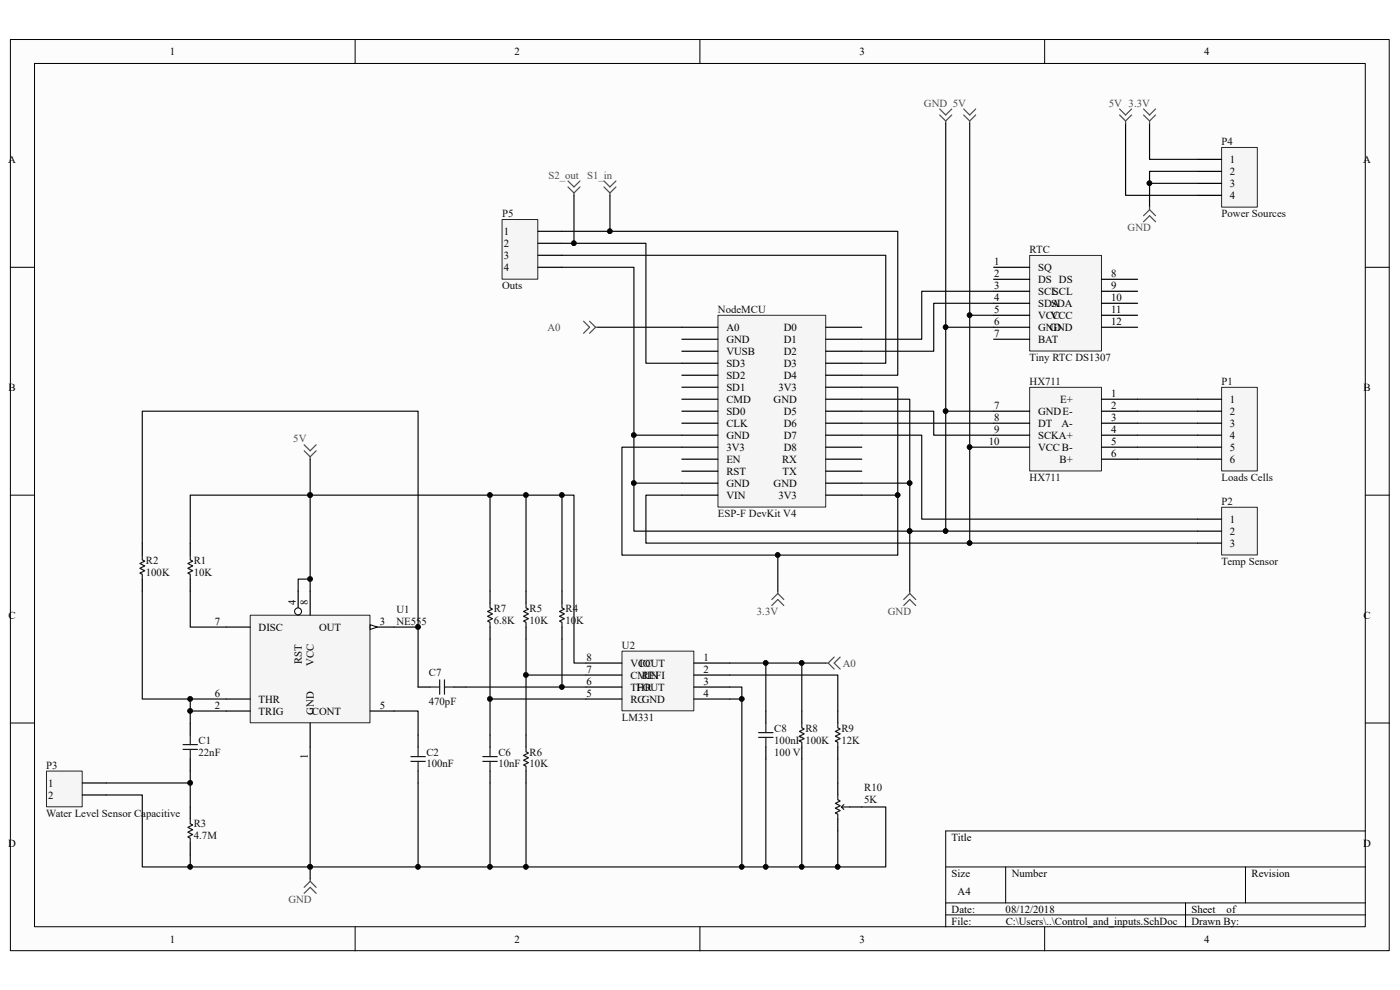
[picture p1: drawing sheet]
<svg xmlns="http://www.w3.org/2000/svg" width="297mm" height="210mm" viewBox="0 0 297 210" stroke-linecap="round" stroke-linejoin="round" font-family="sans-serif">
<path d="M2.2 8.4h292.5v193.3h-292.5z" fill="#fcfcfc"/>
<path d="M2.2 8.4h292.5v193.3h-292.5z" fill="none" stroke="#000" stroke-width=".21"/>
<path d="M7.4 13.5h282.2v183.1h-282.2z" fill="#fcfcfc"/>
<g fill="none" stroke="#000" stroke-width=".21">
<path d="M7.3 13.5h282.3v183.1h-282.3zM75.3 8.4v5.1M148.5 8.4v5.1M221.6 8.4v5.1M2.2 56.7h5.1M289.7 56.7h5.1M2.2 105h5.1M289.7 105h5.1M2.2 153.4h5.1M289.7 153.4h5.1M289.7 176.3h-89.1v20.3M75.3 196.6v5.1"/>
<path d="M148.5 196.6v5.1M200.6 183.9h89.1M200.6 191.5h89.1M200.6 194.1h89.1M213.4 183.9v7.6M221.6 196.6v5.1M251.5 191.5v5.1M264.2 183.9v7.6"/>
</g>
<path d="M152.4 66.9h22.8v40.7h-22.8z" fill="#f5f5f5"/>
<path d="M152.3 66.9h22.9v40.7h-22.9z" fill="none" stroke="#262626" stroke-width=".21"/>
<g fill="none" stroke="#000" stroke-width=".25">
<path d="M144.7 79.6h7.6M144.7 77.1h7.6M144.7 74.5h7.6M144.7 72h7.6M144.7 69.4h7.6M175.2 79.6h7.6M175.2 77.1h7.6M175.2 74.5h7.6M175.2 72h7.6M175.2 69.4h7.6M144.7 100h7.6M144.7 97.4h7.6"/>
<path d="M144.7 94.9h7.6M144.7 92.3h7.6M144.7 89.8h7.6M144.7 87.2h7.6M144.7 84.7h7.6M144.7 82.1h7.6M175.2 100h7.6M175.2 97.4h7.6M175.2 94.9h7.6M175.2 92.3h7.6M175.2 89.8h7.6M175.2 87.2h7.6"/>
<path d="M175.2 84.7h7.6M175.2 82.1h7.6M144.7 105h7.6M144.7 102.5h7.6M175.2 105h7.6M175.2 102.5h7.6"/>
</g>
<path d="M182.8 87.2h15.3v5.1h12.7M182.8 89.8h28" fill="none" stroke="#0e0e0e" stroke-width=".25"/>
<path d="M218.5 82.2h15.2v17.7h-15.2z" fill="#f5f5f5"/>
<path d="M218.4 82.2h15.3v17.7h-15.3z" fill="none" stroke="#262626" stroke-width=".21"/>
<path d="M210.8 87.2h7.6M210.8 89.8h7.6M210.8 92.3h7.6M210.8 94.9h7.6M233.7 84.7h7.6M233.7 87.2h7.6M233.7 89.8h7.6M233.7 92.3h7.6M233.7 94.9h7.6M233.7 97.4h7.6" fill="none" stroke="#000" stroke-width=".25"/>
<path d="M218.5 54.2h15.2v20.3h-15.2z" fill="#f5f5f5"/>
<path d="M218.4 54.2h15.3v20.3h-15.3z" fill="none" stroke="#262626" stroke-width=".21"/>
<path d="M210.8 56.7h7.6M210.8 59.2h7.6M233.7 59.2h7.6M210.8 61.8h7.6M210.8 64.3h7.6M210.8 66.9h7.6M210.8 69.4h7.6M210.8 72h7.6M233.7 61.8h7.6M233.7 64.3h7.6M233.7 66.9h7.6M233.7 69.4h7.6" fill="none" stroke="#000" stroke-width=".25"/>
<path d="M210.8 61.8h-15.3v10.2h-12.7M210.8 64.3h-12.7v10.2h-15.3" fill="none" stroke="#0e0e0e" stroke-width=".25"/>
<path d="M259.2 82.2h7.5v17.7h-7.5z" fill="#f5f5f5"/>
<path d="M259.2 82.2h7.5v17.7h-7.5z" fill="none" stroke="#262626" stroke-width=".21"/>
<path d="M254.1 84.7h5M254.1 87.2h5M254.1 89.8h5M254.1 92.3h5M254.1 94.9h5M254.1 97.4h5" fill="none" stroke="#000" stroke-width=".25"/>
<path d="M259.2 107.7h7.5v10h-7.5z" fill="#f5f5f5"/>
<path d="M259.2 107.6h7.5v10.1h-7.5z" fill="none" stroke="#262626" stroke-width=".21"/>
<path d="M254.1 110.1h5M254.1 112.7h5M254.1 115.2h5" fill="none" stroke="#000" stroke-width=".25"/>
<path d="M182.8 92.3h12.7v17.8h58.6M241.3 84.7h12.8M241.3 87.2h12.8M241.3 89.8h12.8M241.3 92.3h12.8M241.3 94.9h12.8M241.3 97.4h12.8" fill="none" stroke="#0e0e0e" stroke-width=".25"/>
<path d="M259.2 31.3h7.5v12.6h-7.5z" fill="#f5f5f5"/>
<path d="M259.2 31.3h7.5v12.6h-7.5z" fill="none" stroke="#262626" stroke-width=".21"/>
<path d="M254.1 33.8h5M254.1 36.4h5M254.1 38.9h5M254.1 41.4h5" fill="none" stroke="#000" stroke-width=".25"/>
<path d="M238.8 26.2v15.2h15.3M243.9 26.2v7.6h10.2M243.9 38.9h10.2M254.1 36.4h-10.2v7.6M119.2 54.2h68.7v22.9h-5.1M119.2 56.7h15.3v35.6M200.6 69.4h10.2M144.7 92.3h-10.2v10.2M144.7 102.5h-10.2v10.2h58.5v12.7" fill="none" stroke="#0e0e0e" stroke-width=".25"/>
<g fill="#0e0e0e" stroke="#0e0e0e" stroke-width=".21">
<circle cx="243.9" cy="38.9" r=".48"/>
<circle cx="193" cy="112.6" r=".48"/>
<circle cx="200.6" cy="69.4" r=".48"/>
<circle cx="134.5" cy="102.5" r=".48"/>
<circle cx="134.5" cy="92.3" r=".48"/>
</g>
<g fill="none" stroke="#4c4c4c" stroke-width=".25">
<path d="M120.5 38.4l1.3 1.3 1.2-1.3M120.5 39.7l1.3 1.2M123 39.7l-1.2 1.2M128.1 38.4l1.3 1.3 1.3-1.3M128.1 39.7l1.3 1.2M130.7 39.7l-1.3 1.2M199.4 23.1l1.2 1.3 1.3-1.3M199.4 24.4l1.2 1.3M200.6 25.7v.5M201.9 24.4l-1.3 1.3M204.4 23.1l1.3 1.3 1.3-1.3M204.4 24.4l1.3 1.3"/>
<path d="M205.7 25.7v.5M207 24.4l-1.3 1.3M237.5 23.1l1.3 1.3 1.3-1.3M237.5 24.4l1.3 1.3M238.8 25.7v.5M240.1 24.4l-1.3 1.3M242.6 23.1l1.3 1.3 1.3-1.3M242.6 24.4l1.3 1.3M243.9 25.7v.5M245.2 24.4l-1.3 1.3M121.8 40.9v.5M129.4 40.9v.5"/>
<path d="M242.6 47l1.3-1.2 1.3 1.2M243.9 44v.5M243.9 44.5l-1.3 1.3M243.9 44.5l1.3 1.3M191.7 128.4l1.3-1.2 1.3 1.2M193 125.9l-1.3 1.3M193 125.9l1.3 1.3M193 125.4v.5"/>
</g>
<path d="M53.1 130.6h25.4v22.7h-25.4z" fill="#f5f5f5"/>
<path d="M53.1 130.5h25.4v22.8h-25.4z" fill="none" stroke="#262626" stroke-width=".21"/>
<path d="M78.5 133h5.1M48 150.8h5.1" fill="none" stroke="#000" stroke-width=".25"/>
<path d="M78.5 132.5l1.5 .5-1.5 .5z" fill="#fcfcfc"/>
<path d="M78.5 132.5l1.5 .5-1.5 .5z" fill="none" stroke="#000" stroke-width=".21"/>
<path d="M63.3 125.4v5.1" fill="none" stroke="#000" stroke-width=".25"/>
<circle cx="63.2" cy="129.7" r=".74" fill="#fcfcfc" stroke="#000" stroke-width=".21"/>
<g fill="none" stroke="#000" stroke-width=".25">
<path d="M30.2 115.2v2.6M40.4 115.2v2.6M30.2 122.9v2.5M40.4 122.9v2.5M48 133h5.1M65.8 125.4v5.1M40.4 153.4v2.5M48 148.3h5.1M65.8 153.4v5.1M78.5 150.8h5.1M88.7 155.9v2.6M40.4 161v2.6"/>
<path d="M40.4 171.2v2.5M40.4 178.8v2.6M88.7 163.6v2.5"/>
</g>
<path d="M30.2 117.8v1l.5 .2-1 .5 1 .6-1 .5 1 .5-1 .5 .5 .2v1.1M40.4 117.8v1l.5 .2-1 .5 1 .6-1 .5 1 .5-1 .5 .5 .2v1.1M38.8 159h3.1M38.8 158h3.1M40.4 155.9v2.1M40.4 159v2M88.7 158.5v2M40.4 173.7v1l.5 .3-1 .5 1 .5-1 .5 1 .5-1 .5 .5 .3v1M87.2 161.5h3M87.2 160.5h3M88.7 161.5v2.1" fill="none" stroke="#1c1c1c" stroke-width=".25"/>
<path d="M64.5 94.4l1.3 1.2 1.3-1.2M64.5 95.6l1.3 1.3M65.8 96.9v.5M67.1 95.6l-1.3 1.3M64.5 189.5l1.3-1.3 1.3 1.3M65.8 187l-1.3 1.2M65.8 187l1.3 1.2M65.8 186.5v.5" fill="none" stroke="#4c4c4c" stroke-width=".25"/>
<path d="M30.2 115.2v-28h58.5v45.8h-5.1M65.8 105h-25.4v10.2M30.2 125.4v22.9h17.8M40.4 125.4v7.6h7.6M65.8 122.9h-2.5v2.5M40.4 148.3v2.5h7.6" fill="none" stroke="#0e0e0e" stroke-width=".25"/>
<g fill="#0e0e0e" stroke="#0e0e0e" stroke-width=".21">
<circle cx="65.8" cy="122.8" r=".48"/>
<circle cx="65.8" cy="105" r=".48"/>
<circle cx="40.3" cy="148.3" r=".48"/>
<circle cx="88.7" cy="133" r=".48"/>
<circle cx="40.3" cy="150.8" r=".48"/>
</g>
<path d="M9.9 163.6h7.5v7.6h-7.5z" fill="#f5f5f5"/>
<path d="M9.9 163.6h7.5v7.6h-7.5z" fill="none" stroke="#262626" stroke-width=".21"/>
<path d="M17.5 166.1h5.1M17.5 168.6h5.1" fill="none" stroke="#000" stroke-width=".25"/>
<path d="M129.4 41.4v7.7h-10.2M129.4 49.1h61.1v30.5h-7.7M126.9 69.4h17.8M40.4 150.8v2.6M65.8 158.5v28M83.6 150.8h5.1v5.1M22.6 168.6h7.6v15.3h10.2M22.6 166.1h17.8M40.4 163.6v7.6M88.7 166.1v17.8h-48.3v-2.5" fill="none" stroke="#0e0e0e" stroke-width=".25"/>
<g fill="#0e0e0e" stroke="#0e0e0e" stroke-width=".21">
<circle cx="40.3" cy="150.8" r=".48"/>
<circle cx="40.3" cy="166.1" r=".48"/>
<circle cx="40.3" cy="183.9" r=".48"/>
<circle cx="65.8" cy="183.9" r=".48"/>
<circle cx="88.7" cy="183.9" r=".48"/>
<circle cx="129.4" cy="49" r=".48"/>
</g>
<path d="M123.8 68.2l1.3 1.2-1.3 1.3M125.1 68.2l1.2 1.2M126.3 69.4l-1.2 1.3M126.3 69.4h.6" fill="none" stroke="#4c4c4c" stroke-width=".25"/>
<path d="M106.6 46.6h7.5v12.6h-7.5z" fill="#f5f5f5"/>
<path d="M106.5 46.6h7.6v12.6h-7.6z" fill="none" stroke="#262626" stroke-width=".21"/>
<path d="M114.1 49.1h5.1M114.1 51.6h5.1M114.1 54.2h5.1M114.1 56.7h5.1" fill="none" stroke="#000" stroke-width=".25"/>
<path d="M200.6 26.2v61h10.2M205.7 26.2v40.7M121.8 41.4v10.2h-2.6M210.8 66.9h-5.1v48.3h48.4M144.7 94.9h-12.8v22.9h58.6v-12.8M182.8 82.1h7.7v22.9h-7.7M182.8 84.7h10.2v17.8M200.6 87.2v25.5M144.7 105h-7.7v10.2h68.7M165 117.8v7.6M182.8 102.5h10.2v10.2h61.1" fill="none" stroke="#0e0e0e" stroke-width=".25"/>
<g fill="#0e0e0e" stroke="#0e0e0e" stroke-width=".21">
<circle cx="205.7" cy="115.2" r=".48"/>
<circle cx="200.6" cy="87.2" r=".48"/>
<circle cx="200.6" cy="69.4" r=".48"/>
<circle cx="200.6" cy="112.6" r=".48"/>
<circle cx="190.4" cy="105" r=".48"/>
<circle cx="165" cy="117.7" r=".48"/>
<circle cx="193" cy="112.6" r=".48"/>
<circle cx="193" cy="102.5" r=".48"/>
<circle cx="205.7" cy="94.8" r=".48"/>
<circle cx="205.7" cy="66.9" r=".48"/>
<circle cx="121.7" cy="51.6" r=".48"/>
</g>
<path d="M163.7 128.4l1.3-1.2 1.3 1.2M165 125.9l-1.3 1.3M165 125.9l1.3 1.3M165 125.4v.5" fill="none" stroke="#4c4c4c" stroke-width=".25"/>
<path d="M132 138.2h15.2v12.6h-15.2z" fill="#f5f5f5"/>
<path d="M132 138.1h15.2v12.7h-15.2z" fill="none" stroke="#262626" stroke-width=".21"/>
<g fill="none" stroke="#000" stroke-width=".25">
<path d="M104 125.4v2.5M104 133v2.6M111.6 125.4v2.5M111.6 133v2.6M119.2 125.4v2.5M119.2 133v2.6M88.7 145.7h2.5M96.3 145.7h2.6M104 155.9v2.6M111.6 155.9v2.6M124.3 140.7h7.6M124.3 143.2h7.6"/>
<path d="M124.3 145.7h7.6M124.3 148.3h7.6M147.2 140.7h7.6M147.2 143.2h7.6M147.2 145.7h7.6M147.2 148.3h7.6M162.5 150.8v2.6M162.5 158.5v2.5M170.1 150.8v2.6M170.1 158.5v2.5M177.7 150.8v2.6M177.7 158.5v2.5"/>
<path d="M104 163.6v2.5M111.6 163.6v2.5M177.7 166.1v2.5M177.7 173.7v2.6M180.3 171.2h2.5"/>
</g>
<g fill="none" stroke="#1c1c1c" stroke-width=".25">
<path d="M104 127.9v1.1l.5 .2-1.1 .5 1.1 .5-1.1 .5 1.1 .5-1.1 .6 .6 .2v1M111.6 127.9v1.1l.5 .2-1 .5 1 .5-1 .5 1 .5-1 .6 .5 .2v1M119.2 127.9v1.1l.5 .2-1 .5 1 .5-1 .5 1 .5-1 .6 .5 .2v1M91.2 145.7h2.1M93.3 144.2v3.1M94.3 145.7h2M94.3 144.2v3.1M104 158.5v2M111.6 158.5v1l.5 .2-1 .6 1 .5-1 .5 1 .5-1 .5 .5 .2v1.1M160.9 156.4h3.1M160.9 155.4h3.1M162.5 153.4v2"/>
<path d="M162.5 156.4v2.1M170.1 153.4v1l.5 .3-1 .5 1 .5-1 .5 1 .5-1 .5 .5 .3v1M177.7 153.4v1l.5 .3-1 .5 1 .5-1 .5 1 .5-1 .5 .5 .3v1M102.4 161.5h3.1M102.4 160.5h3.1M104 161.5v2.1M177.7 168.6v1.1l.5 .2-1 .5 1 .5-1 .5 1 .6-1 .5 .5 .2v1M179 170.7l-.5 .5M180.3 171.2h-1.8l.5 .5"/>
</g>
<g fill="none" stroke="#0e0e0e" stroke-width=".25">
<path d="M121.8 51.6h15.2v25.5h7.7M65.8 97.4v28M205.7 94.9h5.1M65.8 105h56v35.7h2.5M104 105v20.4M111.6 105v20.4M119.2 105v20.4M88.7 133v12.7M104 135.6v12.7M111.6 135.6v7.6h12.7M119.2 135.6v10.1h5.1M98.9 145.7h20.3"/>
<path d="M111.6 143.2v12.7M124.3 148.3h-20.3v7.6M154.8 140.7h7.7v10.1M154.8 148.3h2.6v35.6h-68.7M154.8 145.7h2.6v2.6M154.8 143.2h22.9v7.6M162.5 140.7h7.6v10.1M170.1 140.7h5.1M104 166.1v17.8M111.6 166.1v17.8M162.5 161v22.9h-5.1M170.1 161v22.9h-7.6"/>
<path d="M177.7 176.3v7.6h-7.6M177.7 161v5.1M182.8 171.2h5.1v12.7h-10.2"/>
</g>
<g fill="#0e0e0e" stroke="#0e0e0e" stroke-width=".21">
<circle cx="65.8" cy="105" r=".48"/>
<circle cx="65.8" cy="122.8" r=".48"/>
<circle cx="119.2" cy="105" r=".48"/>
<circle cx="119.2" cy="145.7" r=".48"/>
<circle cx="88.7" cy="133" r=".48"/>
<circle cx="111.6" cy="143.2" r=".48"/>
<circle cx="111.6" cy="105" r=".48"/>
<circle cx="103.9" cy="105" r=".48"/>
<circle cx="111.6" cy="183.9" r=".48"/>
<circle cx="103.9" cy="148.3" r=".48"/>
<circle cx="103.9" cy="183.9" r=".48"/>
<circle cx="162.4" cy="140.6" r=".48"/>
<circle cx="170.1" cy="140.6" r=".48"/>
<circle cx="162.4" cy="183.9" r=".48"/>
<circle cx="157.4" cy="183.9" r=".48"/>
<circle cx="170.1" cy="183.9" r=".48"/>
<circle cx="157.4" cy="148.3" r=".48"/>
<circle cx="88.7" cy="183.9" r=".48"/>
<circle cx="177.7" cy="183.9" r=".48"/>
<circle cx="121.7" cy="51.6" r=".48"/>
<circle cx="205.7" cy="94.8" r=".48"/>
</g>
<path d="M177 139.4l-1.3 1.3M178.2 139.4l-1.2 1.3 1.2 1.2M175.2 140.7h.5M175.7 140.7l1.3 1.2" fill="none" stroke="#4c4c4c" stroke-width=".25"/>
<g font-size="2.3">
<text x="36" y="11.7">1</text>
<text x="109.2" y="11.7">2</text>
<text x="182.3" y="11.7">3</text>
<text x="255.4" y="11.7">4</text>
<text x="1.7" y="34.6">A</text>
<text x="260.9" y="34.6">1</text>
<text x="289.2" y="34.6">A</text>
<text x="260.9" y="37.1">2</text>
<text x="260.9" y="39.7">3</text>
<text x="260.9" y="42.2">4</text>
<text x="106.9" y="49.8">1</text>
<text x="106.9" y="52.4">2</text>
<text x="106.9" y="54.9">3</text>
<text x="106.9" y="57.5">4</text>
<text x="210.9" y="56.2">1</text>
<text x="210.9" y="58.8">2</text>
<text x="220.2" y="57.5">SQ</text>
<text x="235.8" y="58.8">8</text>
<text x="210.9" y="61.3">3</text>
<text x="210.9" y="63.8">4</text>
<text x="220.2" y="60">DS DS</text>
<text x="220.2" y="62.6">SCLSCL</text>
<text x="220.2" y="65.1">SDA</text>
<text x="223" y="65.1">SDA</text>
<text x="235.8" y="61.3">9</text>
<text x="235.8" y="63.8">10</text>
<text x="154.1" y="70.2">A0</text>
<text x="166.3" y="70.2">D0</text>
<text x="210.9" y="66.4">5</text>
<text x="210.9" y="68.9">6</text>
<text x="210.9" y="71.5">7</text>
<text x="220.2" y="67.6">VCC</text>
<text x="220.2" y="70.2">GND</text>
<text x="222.6" y="70.2">GND</text>
<text x="222.9" y="67.6">VCC</text>
<text x="235.8" y="66.4">11</text>
<text x="235.8" y="68.9">12</text>
<text x="154.1" y="77.9">SD3</text>
<text x="154.1" y="75.3">VUSB</text>
<text x="154.1" y="72.7">GND</text>
<text x="166.3" y="77.9">D3</text>
<text x="166.3" y="75.3">D2</text>
<text x="166.3" y="72.7">D1</text>
<text x="220.2" y="72.7">BAT</text>
<text x="1.8" y="82.9">B</text>
<text x="154.1" y="82.9">SD1</text>
<text x="154.1" y="80.4">SD2</text>
<text x="165.1" y="82.9">3V3</text>
<text x="166.3" y="80.4">D4</text>
<text x="289.3" y="82.9">B</text>
<text x="154.1" y="88">SD0</text>
<text x="154.1" y="85.5">CMD</text>
<text x="164.1" y="85.5">GND</text>
<text x="166.3" y="88">D5</text>
<text x="210.9" y="86.7">7</text>
<text x="210.9" y="89.3">8</text>
<text x="220.2" y="88">GNDE-</text>
<text x="224.9" y="85.5">E+</text>
<text x="235.8" y="84.2">1</text>
<text x="235.8" y="86.7">2</text>
<text x="235.8" y="89.3">3</text>
<text x="260.9" y="85.5">1</text>
<text x="260.9" y="88">2</text>
<text x="154.1" y="95.6">3V3</text>
<text x="154.1" y="93.1">GND</text>
<text x="154.1" y="90.6">CLK</text>
<text x="166.3" y="95.6">D8</text>
<text x="166.3" y="93.1">D7</text>
<text x="166.3" y="90.6">D6</text>
<text x="209.8" y="94.4">10</text>
<text x="210.9" y="91.8">9</text>
<text x="220.2" y="90.6">DT</text>
<text x="220.2" y="93.1">SCKA+</text>
<text x="220.2" y="95.6">VCCB-</text>
<text x="225.2" y="90.6">A-</text>
<text x="235.8" y="91.8">4</text>
<text x="235.8" y="94.4">5</text>
<text x="260.9" y="90.6">3</text>
<text x="260.9" y="93.1">4</text>
<text x="260.9" y="95.6">5</text>
<text x="154.1" y="100.7">RST</text>
<text x="154.1" y="98.2">EN</text>
<text x="165.9" y="98.2">RX</text>
<text x="166" y="100.7">TX</text>
<text x="224.8" y="98.2">B+</text>
<text x="235.8" y="96.9">6</text>
<text x="260.9" y="98.2">6</text>
<text x="154.1" y="105.8">VIN</text>
<text x="154.1" y="103.3">GND</text>
<text x="164.1" y="103.3">GND</text>
<text x="165.1" y="105.8">3V3</text>
<text x="260.9" y="110.9">1</text>
<text x="260.9" y="113.5">2</text>
<text x="260.9" y="116">3</text>
<text x="1.8" y="131.3">C</text>
<text x="62.8" y="128.4" transform="rotate(-90 62.8 128.4)">4</text>
<text x="65.3" y="128.4" transform="rotate(-90 65.3 128.4)">8</text>
<text x="289.3" y="131.3">C</text>
<text x="45.6" y="132.5">7</text>
<text x="54.9" y="133.8">DISC</text>
<text x="67.7" y="133.8">OUT</text>
<text x="80.6" y="132.5">3</text>
<text x="64" y="140.8" transform="rotate(-90 64 140.8)">RST</text>
<text x="66.6" y="141.3" transform="rotate(-90 66.6 141.3)">VCC</text>
<text x="124.4" y="142.7">7</text>
<text x="124.4" y="140.2">8</text>
<text x="133.7" y="144">CMIN</text>
<text x="133.7" y="141.4">VCC</text>
<text x="135.6" y="141.4">IOUT</text>
<text x="136.1" y="144">REFI</text>
<text x="149.2" y="140.2">1</text>
<text x="149.2" y="142.7">2</text>
<text x="45.6" y="147.8">6</text>
<text x="54.9" y="149.1">THR</text>
<text x="124.4" y="147.8">5</text>
<text x="124.4" y="145.2">6</text>
<text x="133.7" y="149.1">RCGND</text>
<text x="133.7" y="146.5">THR</text>
<text x="135.1" y="146.5">FOUT</text>
<text x="149.2" y="145.2">3</text>
<text x="149.2" y="147.8">4</text>
<text x="45.6" y="150.3">2</text>
<text x="54.9" y="151.6">TRIG</text>
<text x="66.2" y="151.6">CONT</text>
<text x="66.6" y="151.6" transform="rotate(-90 66.6 151.6)">GND</text>
<text x="80.6" y="150.3">5</text>
<text x="65.3" y="160.9" transform="rotate(-90 65.3 160.9)">1</text>
<text x="10.2" y="166.9">1</text>
<text x="10.2" y="169.4">2</text>
<text x="1.7" y="179.6">D</text>
<text x="201.9" y="178.3">Title</text>
<text x="289.2" y="179.6">D</text>
<text x="201.9" y="186">Size</text>
<text x="214.6" y="186">Number</text>
<text x="265.5" y="186">Revision</text>
<text x="203.2" y="189.8">A4</text>
<text x="201.9" y="193.6">Date:</text>
<text x="201.9" y="196.1">File:</text>
<text x="213.3" y="193.6">08/12/2018</text>
<text x="213.4" y="196.1">C:\Users\..\Control_and_inputs.SchDoc</text>
<text x="252.8" y="193.6">Sheet</text>
<text x="252.8" y="196.1">Drawn By:</text>
<text x="260.2" y="193.6">of</text>
<text x="36" y="199.9">1</text>
<text x="109.2" y="199.9">2</text>
<text x="182.3" y="199.9">3</text>
<text x="255.4" y="199.9">4</text>
</g>
<g font-size="2.3" fill="#4c4c4c">
<text x="196" y="22.6">GND 5V</text>
<text x="235.2" y="22.6">5V 3.3V</text>
<text x="116.3" y="37.9">S2_out</text>
<text x="124.5" y="37.9">S1_in</text>
<text x="239.2" y="49.1">GND</text>
<text x="116.2" y="70.2">A0</text>
<text x="62.2" y="93.9">5V</text>
<text x="160.6" y="130.5">3.3V</text>
<text x="188.3" y="130.5">GND</text>
<text x="178.8" y="141.4">A0</text>
<text x="61.2" y="191.6">GND</text>
</g>
<g font-size="2.3" fill="#0e0e0e">
<text x="259.2" y="30.8">P4</text>
<text x="106.5" y="46">P5</text>
<text x="259.2" y="46">Power Sources</text>
<text x="218.4" y="53.7">RTC</text>
<text x="106.5" y="61.3">Outs</text>
<text x="152.3" y="66.4">NodeMCU</text>
<text x="218.4" y="76.6">Tiny RTC DS1307</text>
<text x="218.4" y="81.7">HX711</text>
<text x="259.2" y="81.7">P1</text>
<text x="218.4" y="102">HX711</text>
<text x="259.2" y="102">Loads Cells</text>
<text x="259.2" y="107.1">P2</text>
<text x="152.3" y="109.6">ESP-F DevKit V4</text>
<text x="30.9" y="119.5">R2</text>
<text x="41.1" y="119.5">R1</text>
<text x="259.2" y="119.8">Temp Sensor</text>
<text x="30.9" y="122.1">100K</text>
<text x="41.1" y="122.1">10K</text>
<text x="84.1" y="130">U1</text>
<text x="104.7" y="129.8">R7</text>
<text x="112.4" y="129.8">R5</text>
<text x="120" y="129.8">R4</text>
<text x="84.1" y="132.5">NE555</text>
<text x="104.7" y="132.3">6.8K</text>
<text x="112.4" y="132.3">10K</text>
<text x="120" y="132.3">10K</text>
<text x="132" y="137.6">U2</text>
<text x="91" y="143.5">C7</text>
<text x="91" y="149.6">470pF</text>
<text x="132" y="152.9">LM331</text>
<text x="164.3" y="155.2">C8</text>
<text x="170.9" y="155.2">R8</text>
<text x="178.5" y="155.2">R9</text>
<text x="42.1" y="157.7">C1</text>
<text x="42.1" y="160.3">22nF</text>
<text x="90.5" y="160.3">C2</text>
<text x="105.7" y="160.3">C6</text>
<text x="112.4" y="160.3">R6</text>
<text x="164.3" y="160.3">100 V</text>
<text x="164.3" y="157.7">100nF 100K</text>
<text x="178.5" y="157.7">12K</text>
<text x="9.8" y="163.1">P3</text>
<text x="90.5" y="162.8">100nF</text>
<text x="105.7" y="162.8">10nF</text>
<text x="112.4" y="162.8">10K</text>
<text x="183.3" y="167.9">R10</text>
<text x="9.8" y="173.2">Water Level Sensor Capacitive</text>
<text x="183.3" y="170.4">5K</text>
<text x="41.1" y="175.5">R3</text>
<text x="41.1" y="178.1">4.7M</text>
</g>
</svg>
